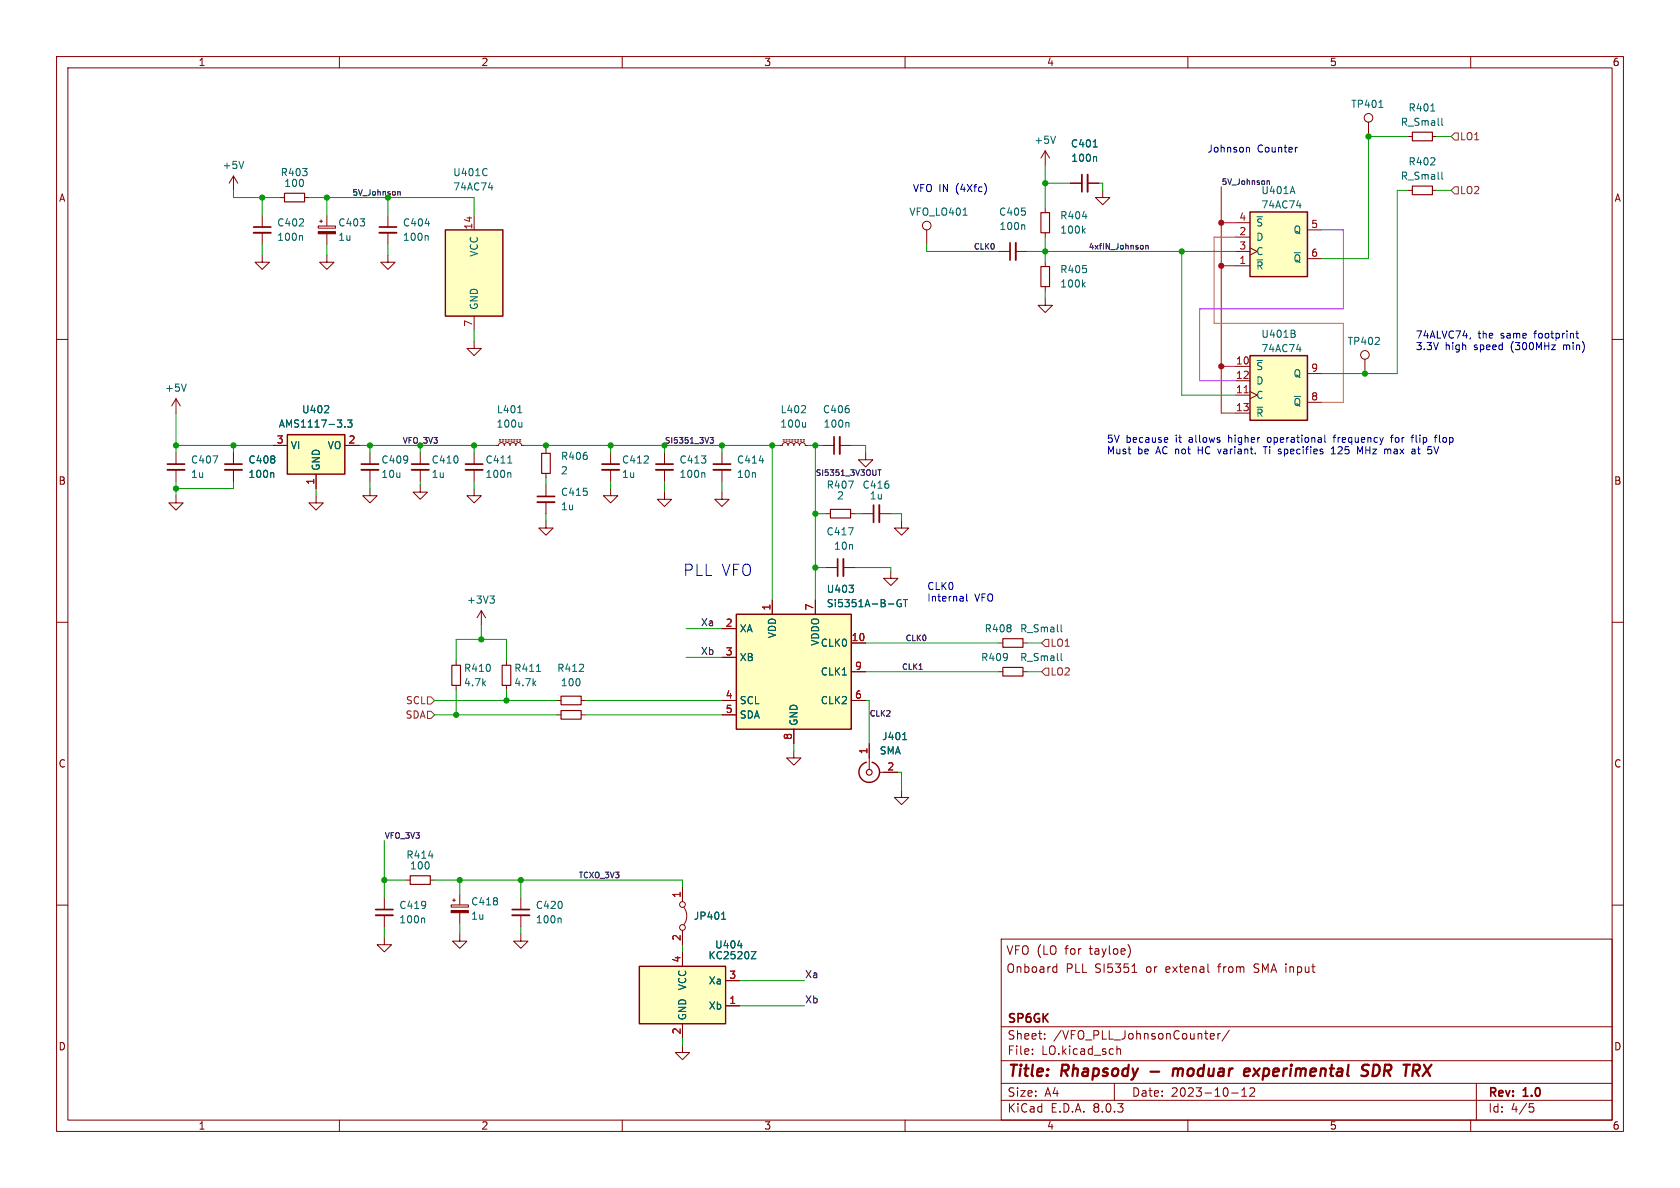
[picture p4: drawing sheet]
<svg xmlns="http://www.w3.org/2000/svg" width="297mm" height="210mm" viewBox="0 0 297 210" stroke-linecap="round" stroke-linejoin="round" font-family="sans-serif">
<g fill="none" stroke="#840000" stroke-width=".18">
<path d="M10 10h277v190h-277zM12 12h273v186h-273zM60 10v2M110 10v2M160 10v2M210 10v2M260 10v2M41.3 31.1v2.6M41.3 31.1l-.8 1.3M41.3 31.1l.7 1.3M49.5 34.9h.8M53.8 34.9h.8"/>
<path d="M68.6 38.1v2M10 60h2M46.4 45.1v1.3h1.2l-1.2 1.2-1.3-1.2h1.3M68.6 45.1v1.3h1.2l-1.2 1.2-1.3-1.2h1.3M68.6 41.1v2.1M285 60h2M41.3 80v2M41.3 83.1v2M74.3 85.7v1.3h1.3l-1.3 1.3-1.3-1.3h1.3M74.3 80v2M74.3 83.1v2M83.8 86.4v1.2h1.3l-1.3 1.3-1.3-1.3h1.3"/>
<path d="M10 110h2M285 110h2M10 160h2M285 160h2M177 166h108v32h-108zM186.4 170.9l.4 .1M186.8 170.4v1.5M186.8 171.8l-.4 .1M199.6 167.3l.2 .7-.2 1M200.1 171.9h.9M213.6 171.8l.2 .1M60 198v2"/>
<path d="M110 198v2M160 198v2M177 194.5h108M177 191.5h108M177 187.5h108M177 181.5h108M182.5 186.3v.1M182.5 185.5v.1M184.7 183.6v.1M184.7 182.8v.1M197 191.5v3M197.5 184.9v1.5"/>
<path d="M197.5 185.5l.2-.1 .3 .1 .1 .9M210 198v2M214 183.2l.7-.1-.1-.3-.4-.1-.2 .2v.7h.6M215.3 182.7v1M215.7 182.7l-.2 .1-.2 .2M217.3 182.1l-1.3 2M217.7 193.2h1.2M219.5 193.8h.9M219.5 192.7l.5-.4v1.5M221.7 192.4l-.5-.1-.2 .1M221.7 192.4v.5l-.8 .9h.9M260 198v2"/>
<path d="M261 191.5v6.5M270.4 195.1h.7M270.5 195.7h.4l.3 .3-.2 .5-.5 .1"/>
</g>
<g fill="none" stroke="#840000" stroke-width=".4">
<path d="M203.4 189.4h1.5M207.5 188.9l-.2 1.3M208.2 189a.57 .57 0 0 0-.8 .1M208.3 189.2l-.1 1M220.3 188.9l.6 .1v.4l-.9 .1M220.7 190.1l-.5 .1M221.7 188.9l.8 1.3M222.7 188.9l-1.2 1.3M242 188.3a.85 .85 0 0 0-1 .1 .45 .45 0 0 0 .1 .8l.4 .1a.49 .49 0 0 1 .4 .5 .49 .49 0 0 1-.5 .4l-.8-.1M243.4 188.2h-.5l-.3 2 .8-.1M251 188.4v.5M251.7 188.2l1.1 2"/>
<path d="M253.1 188.2l-1.6 2"/>
</g>
<path d="M67.1 41.1h3M39.8 83.1h3M72.8 83.1h3" fill="none" stroke="#840000" stroke-width=".33"/>
<path d="M67.1 40.1h3M39.8 82h3M72.8 82h3" fill="none" stroke="#840000" stroke-width=".3"/>
<path d="M43.1 28.5l-.4 1.3M75.2 39.5h.7M75.5 41.6l.2 .2v.7M48.2 83.6l.2 .1v.7" fill="none" stroke="#006464" stroke-width=".18"/>
<path d="M50.3 34.2h3.5v1.5h-3.5z" fill="none" stroke="#840000" stroke-width=".2"/>
<path d="M78.7 40.6h10.2v15.3h-10.2z" fill="#ffffc2"/>
<path d="M78.7 40.6h10.2v15.3h-10.2z" fill="none" stroke="#840000" stroke-width=".25"/>
<g fill="none" stroke="#840000" stroke-width=".18">
<path d="M83.8 38.1v2.5M57.8 45.1v1.3h1.3l-1.3 1.2-1.3-1.2h1.3M83.8 55.9v2.5M163.8 40.6v2.6M55.9 87.6v1.3h1.2l-1.2 1.3-1.3-1.3h1.3"/>
<circle cx="163.8" cy="39.9" r=".76"/>
</g>
<path d="M86 29.9h.1M86.1 30.9l-.1 .1M86.4 33.2h.7M170.3 38h.7" fill="none" stroke="#006464" stroke-width=".18"/>
<path d="M50.8 76.8h10.2v7h-10.2z" fill="#ffffc2"/>
<path d="M50.8 76.8h10.2v7h-10.2z" fill="none" stroke="#840000" stroke-width=".25"/>
<g fill="none" stroke="#840000" stroke-width=".18">
<path d="M46.4 38.1v2M56.3 40h3v.3h-3zM56.5 39.1h.5M56.8 38.9v.5M57.8 38.1v1.9M46.4 41.1v2.1M57.8 41.3v1.9M176.5 44.5h2.1M179.6 44.5h2M184.8 52.7v1.3h1.3l-1.3 1.2-1.3-1.2h1.3M184.8 46.4v.7M184.8 50.7v.7"/>
<path d="M31.1 70.5v2.5M31.1 70.5l-.7 1.3M31.1 70.5l.8 1.3M48.3 78.7h2.5M61 78.7h2.5M83.8 60.3v1.3h1.3l-1.3 1.3-1.3-1.3h1.3M87.6 78.7h.5l.2-.3 .3-.2 .4 .2 .2 .3 .1-.3 .4-.2 .3 .2 .2 .3 .1-.3 .4-.2 .3 .2 .2 .3 .1-.3 .4-.2 .4 .2 .1 .3h.5M88.3 78h.2M88.3 77.7h.2M88.8 78h.2M88.8 77.7h.2M89.3 78h.2"/>
<path d="M89.3 77.7h.2M89.8 78h.2M89.8 77.7h.2M90.3 78h.3M90.3 77.7h.3M90.8 78h.3M90.8 77.7h.3M91.3 78h.3M91.3 77.7h.3M91.8 78h.3M91.8 77.7h.3M96.5 79.4v.7"/>
<path d="M137.8 78.7h.5l.2-.3 .3-.2 .4 .2 .1 .3 .2-.3 .3-.2 .4 .2 .1 .3 .2-.3 .3-.2 .4 .2 .2 .3 .1-.3 .4-.2 .3 .2 .2 .3h.5M138.4 78h.3M138.4 77.7h.3M138.9 78h.3M138.9 77.7h.3M139.4 78h.3M139.4 77.7h.3M140 78h.2M140 77.7h.2M140.5 78h.2M140.5 77.7h.2M141 78h.2"/>
<path d="M141 77.7h.2M141.5 78h.2M141.5 77.7h.2M142 78h.2M142 77.7h.2M145.4 78.7h2M148.5 78.7h2M31.1 87.6v1.3h1.3l-1.3 1.3-1.3-1.3h1.3M31.1 80v2M31.1 83.1v2M55.9 83.8v2.6M65.4 86.4v1.2h1.3l-1.3 1.3-1.3-1.3h1.3"/>
<path d="M65.4 80v2M65.4 83.1v2M83.8 80v2M83.8 83.1v2M96.5 92.1v1.2h1.3l-1.3 1.3-1.3-1.3h1.3M96.5 83.7v.8M96.5 85.7v2.1M96.5 88.8v2M107.9 86.4v1.2h1.3l-1.3 1.3-1.2-1.3h1.2M107.9 80v2M107.9 83.1v2M117.5 87v1.3h1.2l-1.2 1.2-1.3-1.2h1.3"/>
<path d="M117.5 80v2M117.5 83.1v2M127.6 87v1.3h1.3l-1.3 1.2-1.2-1.2h1.2M127.6 80v2M127.6 83.1v2M152.4 90.8h2M155.4 90.8h2.1M80.6 116.8v.8M85.1 108l-.8 1.2M85.1 108v2.5M85.1 108l.8 1.2M89.5 116.8v.8"/>
<path d="M176.5 118.7h.8M180.8 118.7h.8M80.6 121.2v.7M89.5 121.2v.7M98.4 123.8h.8M98.4 126.4h.8M102.7 123.8h.8M102.7 126.4h.8"/>
</g>
<g fill="none" stroke="#006464" stroke-width=".18">
<path d="M181 39.7l.2 .2v.7M53.3 41.6l.2 .2v.7M191.5 50.3l.4 .4M191.9 49.9l-.5 .5M32.9 67.9l-.4 1.3M57.3 73h.8M58.1 71.8v.4M61 75.4v.1M61.4 74.2h.8l-.4 .5 .4 .1v.6l-.2 .1-.6-.1M91.5 73h.8M92.3 74.7v.8M92.3 75.4l-.2 .1"/>
<path d="M141.6 73h.8M142.4 71.8v.4M142.4 74.7v.8M142.4 75.4l-.2 .1M149.9 74.7l.2 .1v.7M37.6 80.6h.9l-.6 1.3M89.8 81.9h.7M90.1 83.6l.2 .1v.7M124.4 83.6l.2 .1v.7M134.2 81.4h.8M86.6 105.4h.8l-.4 .4M87.1 105.8l.3 .3v.3l-.3 .2"/>
<path d="M94.8 118.7h.8M187.6 115.5v1.1l.2 .2"/>
</g>
<path d="M44.8 41.1h3.1M179.6 42.9v3.1M148.5 77.2v3.1M29.6 83.1h3M63.9 83.1h3M82.3 83.1h3M95 88.8h3M106.4 83.1h3.1M116 83.1h3M126.1 83.1h3.1M155.4 89.3v3" fill="none" stroke="#840000" stroke-width=".33"/>
<path d="M44.8 40.1h3.1M178.6 42.9v3.1M147.4 77.2v3.1M29.6 82h3M63.9 82h3M82.3 82h3M95 87.8h3M106.4 82h3.1M116 82h3M126.1 82h3.1M154.4 89.3v3" fill="none" stroke="#840000" stroke-width=".3"/>
<path d="M184 47.1h1.5v3.6h-1.5zM95.8 80.1h1.5v3.6h-1.5zM79.9 117.6h1.5v3.6h-1.5zM88.8 117.6h1.5v3.6h-1.5zM177.3 118h3.5v1.5h-3.5zM99.2 123.1h3.5v1.5h-3.5zM99.2 125.6h3.5v1.5h-3.5z" fill="none" stroke="#840000" stroke-width=".2"/>
<path d="M56.3 40.9h3v.4h-3z" fill="#840000" stroke="#840000" stroke-width=".18"/>
<path d="M221 37.5h10.1v11.4h-10.1z" fill="#ffffc2"/>
<path d="M221 37.5h10.1v11.4h-10.1z" fill="none" stroke="#840000" stroke-width=".25"/>
<g fill="none" stroke="#840000" stroke-width=".18">
<path d="M218.4 39.4h2.6M218.4 47h2.6M218.4 41.9h2.6M218.4 44.5h2.6M221 43.8l1.2 .7-1.2 .6M231.1 40.6h2.6M231.1 45.7h2.6M241.3 63.5v2.5M67.9 158.8v2M67.9 165.7v1.3h1.3l-1.3 1.3-1.2-1.3h1.2M67.9 161.8v2"/>
<circle cx="241.3" cy="62.7" r=".76"/>
</g>
<path d="M228.5 33l.4 1.2M229.2 36.4h.8M74.9 162.3l.2 .2v.6" fill="none" stroke="#006464" stroke-width=".18"/>
<path d="M66.4 161.8h3.1" fill="none" stroke="#840000" stroke-width=".33"/>
<path d="M66.4 160.8h3.1" fill="none" stroke="#840000" stroke-width=".3"/>
<path d="M221 62.9h10.1v11.4h-10.1z" fill="#ffffc2"/>
<path d="M221 62.9h10.1v11.4h-10.1z" fill="none" stroke="#840000" stroke-width=".25"/>
<path d="M218.4 64.8h2.6M218.4 69.9h2.6M218.4 67.3h2.6M218.4 73h2.6M221 69.2l1.2 .7-1.2 .6M231.1 71.1h2.6M231.1 66h2.6M176.5 113.7h.8M180.8 113.7h.8" fill="none" stroke="#840000" stroke-width=".18"/>
<path d="M220 69.4h.7" fill="none" stroke="#a90000" stroke-width=".18"/>
<path d="M228.7 59l.3 .2-.1 .3-.2 .1M228.8 58.4l.1 .2-.1 .3M222.2 72h1M229.2 61.8h.8M187.6 110.4v1.1l.2 .2" fill="none" stroke="#006464" stroke-width=".18"/>
<path d="M177.3 112.9h3.5v1.5h-3.5z" fill="none" stroke="#840000" stroke-width=".2"/>
<path d="M113 170.8h15.3v10.2h-15.3z" fill="#ffffc2"/>
<path d="M113 170.8h15.3v10.2h-15.3z" fill="none" stroke="#840000" stroke-width=".25"/>
<g fill="none" stroke="#840000" stroke-width=".18">
<path d="M241.9 21.6v2.5M248.9 24.1h.8M248.9 33.7h.8M253.2 24.1h.8M253.2 33.7h.8M157.5 101v1.2h1.2l-1.2 1.3-1.3-1.3h1.3M159.4 139.7v1.3h1.3l-1.3 1.2-1.3-1.2h1.3M120.6 168.3v2.5M128.3 177.8h2.5M128.3 173.4h2.5M120.6 181v2.5"/>
<circle cx="241.9" cy="20.8" r=".76"/>
</g>
<path d="M243.8 19h.7M252.9 19.6h.8M254.9 20.9v1.1l.2 .2M254.9 30.4v1.1l.2 .2M130.4 167.2h.8M132.8 168.2h.9l-.9 1.3h.9" fill="none" stroke="#006464" stroke-width=".18"/>
<path d="M249.7 23.4h3.5v1.5h-3.5zM249.7 32.9h3.5v1.5h-3.5z" fill="none" stroke="#840000" stroke-width=".2"/>
<path d="M130.2 108.6h20.3v20.3h-20.3z" fill="#ffffc2"/>
<path d="M130.2 108.6h20.3v20.3h-20.3zM153.2 134.7a1.81 1.81 0 0 0-1 2.8 1.81 1.81 0 0 0 2.9 0 1.81 1.81 0 0 0-.9-2.8" fill="none" stroke="#840000" stroke-width=".25"/>
<g fill="none" stroke="#840000" stroke-width=".18">
<path d="M184.8 26.7v2.5M184.8 36.8v.8M184.8 26.7l-.8 1.2M184.8 26.7l.7 1.2M189.2 32.4h2.1M192.3 32.4h2M194.9 33.7v1.2h1.3l-1.3 1.3-1.2-1.3h1.2M184.8 41.1v.8M48.3 78.7h2.5M61 78.7h2.5M41.3 80v2M41.3 83.1v2"/>
<path d="M55.9 83.8v2.6M146 90.8h.8M150.4 90.8h.7M153 80v1.3h1.3l-1.3 1.3-1.2-1.3h1.2M159.4 92.1v1.2h1.3l-1.3 1.3-1.3-1.3h1.3M127.6 111.1h2.6M127.6 116.2h2.6M136.5 106v2.6M144.1 106v2.6M146 100.3h2.1M149.1 100.3h2M150.5 113.7h2.5"/>
<path d="M150.5 118.7h2.5M127.6 123.8h2.6M127.6 126.4h2.6M140.3 132.7v1.3h1.3l-1.3 1.3-1.2-1.3h1.2M140.3 128.9v2.5M150.5 123.8h2.5M153.7 131.4v4.6M155.4 136.5h3.3M71.8 155.6h.7M76.1 155.6h.7M79.8 160h3v.4h-3zM80 159.1h.5"/>
<path d="M80.3 158.9v.5M81.3 158.1v1.9M92.1 158.8v2M120.6 156.8v2.6M81.3 165.1v1.3h1.2l-1.2 1.2-1.3-1.2h1.3M81.3 161.3v1.9M92.1 165.1v1.3h1.2l-1.2 1.2-1.3-1.2h1.3M92.1 161.8v2M120.6 164.5v2.5M120.6 168.3v2.5M120.9 160.4a2.54 2.54 0 0 1 0 3M128.3 177.8h2.5"/>
<path d="M128.3 173.4h2.5M120.6 184.8v1.3h1.3l-1.3 1.2-1.2-1.2h1.2M120.6 181v2.5"/>
<circle cx="120.7" cy="159.9" r=".51"/>
<circle cx="120.7" cy="164" r=".51"/>
</g>
<g fill="none" stroke="#006464" stroke-width=".18">
<path d="M186.6 24.1l-.4 1.2M191.4 38.3h.8M193.3 26h.7M193.7 27.7l.2 .2v.6M191.5 40.7l.4 .5M191.9 40.4l-.5 .5M57.3 73h.8M58.1 71.8v.4M61 75.4v.1M61.4 74.2h.8l-.4 .5 .4 .1v.6l-.2 .1-.6-.1M48.2 83.6l.2 .1v.7M150 93.3h.8l-.5 1.3"/>
<path d="M150 85h.9l-.6 1.3M150.1 103.4h.8l-.4 .5M150.8 104.1v.5M159.3 106.1a.59 .59 0 0 0-.7 .5 .59 .59 0 0 0 .7 .6v-.5h-.2M159.7 106h.7M160.1 106v1.3M159.6 130.8h.7M75.8 151.3h.8M99 162.3l.2 .2v.6M127.6 162.5h.7M127.8 161.4l.1-.2v1.3M130.4 167.2h.8"/>
<path d="M132.8 168.2h.9l-.9 1.3h.9"/>
</g>
<g fill="none" stroke="#840000" stroke-width=".2">
<path d="M184 37.6h1.5v3.5h-1.5zM146.8 90h3.6v1.6h-3.6zM72.5 154.8h3.6v1.5h-3.6z"/>
<circle cx="153.7" cy="136.5" r=".51"/>
</g>
<path d="M192.3 30.9v3M149.1 98.8v3.1M90.6 161.8h3" fill="none" stroke="#840000" stroke-width=".33"/>
<path d="M191.3 30.9v3M148.1 98.8v3.1M90.6 160.8h3" fill="none" stroke="#840000" stroke-width=".3"/>
<path d="M79.8 161h3v.3h-3z" fill="#840000" stroke="#840000" stroke-width=".18"/>
<path d="M257.2 23.5h.6v1.3h-.6l-.7-.7zM257.2 33h.6v1.3h-.6l-.7-.6zM184.8 113h.6v1.3h-.6l-.7-.6zM184.8 118.1h.6v1.3h-.6l-.7-.7zM75.6 123.2h.6l.6 .6-.6 .7h-.6zM75.6 125.7h.6l.6 .7-.6 .6h-.6z" fill="none" stroke="#725600" stroke-width=".18"/>
<path d="M70.3 33.9h.4l.1 .6M224 32h.4v.6M202.1 43.5v.4M202.6 43.4v.6M202.6 43.5l.3-.1 .1 .6M125.5 77.3h.6l-.3 .4 .3 .1v.4l-.5 .1M155.2 83h.6M155.5 83v1" fill="none" stroke="#0f0f0f" stroke-width=".18"/>
<g fill="none" stroke="#0000c2" stroke-width=".18">
<path d="M174.3 32.8l.1 .5-.1 .7M220.5 26l.4 .2v.7M229.4 26l-.3 .1M260 59.7l-.2 .3M278.6 58.9h.5M278.8 58.5v1.1l.3 .2M206.3 77.3l.1 .3-.6 .2M206.4 78.1l-.1 .1M223.3 79h.7M223.7 79v1.2M224.2 77.4l-.2 .2 .2 .5M226.2 79.8l.3 .2"/>
<path d="M226.2 79.4h.3M234.2 76.9v1.1l.2 .2M235.4 79.3l.3-.3v1.2M235.7 77.3h.4M236.1 76.9l-.3 .2v1.1M240 79l.4 .9 .5-.9v1.2M245.5 79.4l.4 .2v.6M245.8 77.3h.5M246.3 76.9l-.3 .2v1.1M249.4 77.3h.5M249.9 76.9l-.2 .1M250.6 79.4h.5"/>
<path d="M250.8 79v1.1l.2 .1M253.5 79l.4 1.2 .4-1.2M253.6 77.3h.4M254 76.9l-.3 .2v1.1M254.5 76.9v1.1l.1 .2M226.5 80.1l-.2 .1h-.2M235.4 80.2h.7M170.2 105.5l.1 .8M170.3 106.2l-.1 .1M170.3 105.7l-.1 .1M170.9 105v1.1l.2 .2"/>
</g>
<path d="M215.9 33v40h2.5M215.9 39.4h2.5M215.9 47h2.5M215.9 64.8h2.5" fill="none" stroke="#ff0900" stroke-width=".18"/>
<path d="M233.7 40.6h3.8v14h-25.4v12.7h6.3" fill="none" stroke="#a91aff" stroke-width=".18"/>
<path d="M218.4 41.9h-3.8v15.3h22.9v13.9h-3.8" fill="none" stroke="#ff7500" stroke-width=".18"/>
<g fill="none" stroke="#009600" stroke-width=".18">
<path d="M41.3 33.7v1.2h8.2M46.4 34.9v3.2M54.6 34.9h29.2v3.2M57.8 34.9v3.2M68.6 34.9v3.2M184.8 32.4h4.4M184.8 29.2v7.6M194.3 32.4h.6v1.3M248.9 24.1h-7v21.6h-8.2M248.9 33.7h-1.9v32.3h-13.3M254 24.1h2.5M254 33.7h2.5"/>
<path d="M46.4 43.2v1.9M57.8 43.2v1.9M68.6 43.2v1.9M83.8 58.4v1.9M163.8 43.2v1.3h12.7M181.6 44.5h36.8M184.8 41.9v4.5M184.8 51.4v1.3M208.9 44.5v25.4h9.5M31.1 78.7h17.2M31.1 73v7M41.3 78.7v1.3"/>
<path d="M63.5 78.7h24.1M65.4 78.7v1.3M74.3 78.7v1.3M83.8 78.7v1.3M92.7 78.7h45.1M96.5 78.7v.7M107.9 78.7v1.3M117.5 78.7v1.3M127.6 78.7v1.3M136.5 78.7v27.3M142.9 78.7h2.5M144.1 78.7v27.3"/>
<path d="M150.5 78.7h2.5v1.3M31.1 85.1v2.5M41.3 85.1v1.3h-10.2M55.9 86.4v1.2M65.4 85.1v1.3M74.3 85.1v.6M83.8 85.1v1.3M96.5 84.5v1.2M96.5 90.8v1.3M107.9 85.1v1.3M117.5 85.1v1.9M127.6 85.1v1.9"/>
<path d="M144.1 90.8h1.9M151.1 90.8h1.3M157.5 90.8h1.9v1.3M80.6 116.8v-3.8h8.9v3.8M85.1 110.5v2.5M121.3 111.1h6.3M121.3 116.2h6.3M144.1 100.3h1.9M151.1 100.3h6.4v.7M153 113.7h23.5M153 118.7h23.5M181.6 113.7h2.5"/>
<path d="M181.6 118.7h2.5M76.8 126.4h21.6M76.8 123.8h21.6M80.6 121.9v4.5M89.5 121.9v1.9M103.5 126.4h24.1M103.5 123.8h24.1M140.3 131.4v1.3M153 123.8h.7v7.6M158.7 136.5h.7v3.2M67.9 155.6h3.9M67.9 148.6v10.2"/>
<path d="M76.8 155.6h43.8v1.2M81.3 155.6v2.5M92.1 155.6v3.2M67.9 163.8v1.9M81.3 163.2v1.9M92.1 163.8v1.3M120.6 167v1.3M130.8 173.4h11.4M130.8 177.8h11.4M120.6 183.5v1.3"/>
</g>
<g fill="#009600" stroke="#009600" stroke-width=".18">
<circle cx="80.6" cy="126.4" r=".46"/>
<circle cx="89.5" cy="123.8" r=".46"/>
<circle cx="92.1" cy="155.6" r=".46"/>
<circle cx="67.9" cy="155.6" r=".46"/>
<circle cx="81.3" cy="155.6" r=".46"/>
<circle cx="83.8" cy="78.7" r=".46"/>
<circle cx="31.1" cy="86.4" r=".46"/>
<circle cx="41.3" cy="78.7" r=".46"/>
<circle cx="65.4" cy="78.7" r=".46"/>
<circle cx="31.1" cy="78.7" r=".46"/>
<circle cx="107.9" cy="78.7" r=".46"/>
<circle cx="96.5" cy="78.7" r=".46"/>
<circle cx="85.1" cy="113" r=".46"/>
<circle cx="136.5" cy="78.7" r=".46"/>
<circle cx="144.1" cy="90.8" r=".46"/>
<circle cx="144.1" cy="100.3" r=".46"/>
<circle cx="74.3" cy="78.7" r=".46"/>
<circle cx="57.8" cy="34.9" r=".46"/>
<circle cx="68.6" cy="34.9" r=".46"/>
<circle cx="46.4" cy="34.9" r=".46"/>
<circle cx="184.8" cy="44.5" r=".46"/>
<circle cx="144.1" cy="78.7" r=".46"/>
<circle cx="184.8" cy="32.4" r=".46"/>
<circle cx="208.9" cy="44.5" r=".46"/>
<circle cx="241.9" cy="24.1" r=".46"/>
<circle cx="241.3" cy="66" r=".46"/>
<circle cx="117.5" cy="78.7" r=".46"/>
<circle cx="127.6" cy="78.7" r=".46"/>
</g>
<g fill="#ff0900" stroke="#ff0900" stroke-width=".18">
<circle cx="215.9" cy="47" r=".46"/>
<circle cx="215.9" cy="39.4" r=".46"/>
<circle cx="215.9" cy="64.8" r=".46"/>
</g>
<text font-size="2.8" fill="#0000c2" x="120.6" y="102">PLL VFO</text>
<g font-size="2.8" fill="#840000">
<text x="178" y="190.9">Title:</text>
<text x="187.7" y="190.9">Rhapsody</text>
<text x="209" y="190.9">moduar</text>
<text x="222.4" y="190.9">experimental</text>
<text x="244" y="190.9">SDR</text>
</g>
<g font-size="2.1" fill="#840000">
<text x="177.8" y="169">VFO (LO</text>
<text x="177.8" y="172.2">Onboard</text>
<text x="188.3" y="169">for</text>
<text x="188.4" y="172.2">PLL</text>
<text x="192.8" y="169">tayloe)</text>
<text x="193.6" y="172.2">SI5351</text>
<text x="202.8" y="172.2">or</text>
<text x="206.4" y="172.2">extenal</text>
<text x="215.8" y="172.2">from</text>
<text x="222.2" y="172.2">SMA input</text>
<text x="178" y="184">Sheet:</text>
<text x="178" y="181.2">SP6GK</text>
<text x="186.2" y="184">/VFO_PLL_JohnsonCounter/</text>
<text x="178" y="186.7">File:</text>
<text x="184.1" y="186.7">LO.kicad_sch</text>
<text x="178" y="196.9">KiCad</text>
<text x="178" y="194.1">Size:</text>
<text x="184.7" y="194.1">A4</text>
<text x="185.7" y="196.9">E.D.A.</text>
<text x="193.3" y="196.9">8.0.3</text>
<text x="200" y="194.1">Date:</text>
<text x="207" y="194.1">2023-10-12</text>
<text x="263" y="194.3">Rev:</text>
<text x="263" y="196.9">Id:</text>
<text x="267.1" y="196.9">4/5</text>
<text x="269.4" y="194.3">1.0</text>
</g>
<g font-size="1.8" fill="#840000">
<text x="35" y="11.9">1</text>
<text x="85" y="11.9">2</text>
<text x="135" y="11.9">3</text>
<text x="185" y="11.9">4</text>
<text x="235" y="11.9">5</text>
<text x="285" y="11.9">6</text>
<text x="10.3" y="35.9">A</text>
<text x="285.3" y="35.9">A</text>
<text x="10.3" y="85.9">B</text>
<text x="285.3" y="85.9">B</text>
<text x="10.3" y="135.9">C</text>
<text x="285.3" y="135.9">C</text>
<text x="10.3" y="185.9">D</text>
<text x="285.3" y="185.9">D</text>
<text x="35" y="199.9">1</text>
<text x="85" y="199.9">2</text>
<text x="135" y="199.9">3</text>
<text x="185" y="199.9">4</text>
<text x="235" y="199.9">5</text>
<text x="285" y="199.9">6</text>
</g>
<g font-size="1.8" fill="#006464">
<text x="238.8" y="19.3">TP401</text>
<text x="247.5" y="22.5">R_Small</text>
<text x="248.9" y="19.9">R401</text>
<text x="182.7" y="25.6">+5V</text>
<text x="189.2" y="26.3">C401</text>
<text x="189.3" y="28.8">100n</text>
<text x="248.9" y="29.4">R402</text>
<text x="39.2" y="30.1">+5V</text>
<text x="49.5" y="31.3">R403</text>
<text x="50.2" y="33.2">100</text>
<text x="80" y="31.3">U401C</text>
<text x="80" y="33.9">74AC74</text>
<text x="222.9" y="34.5">U401A</text>
<text x="247.5" y="32">R_Small</text>
<text x="48.9" y="40.2">C402</text>
<text x="59.7" y="40.2">C403</text>
<text x="71.1" y="40.2">C404</text>
<text x="160.7" y="38.3">VFO_LO401</text>
<text x="176.5" y="38.3">C405</text>
<text x="176.6" y="40.9">100n</text>
<text x="187.3" y="39">R404</text>
<text x="187.3" y="41.5">100k</text>
<text x="222" y="40.2">~{S}</text>
<text x="222.9" y="37.1">74AC74</text>
<text x="228.6" y="41.5">Q</text>
<text x="48.9" y="42.8">100n</text>
<text x="59.7" y="42.8">1u</text>
<text x="71.1" y="42.8">100n</text>
<text x="84.7" y="45.5" transform="rotate(-90 84.7 45.5)">VCC</text>
<text x="222" y="47.9">~{R}</text>
<text x="222" y="42.8">D</text>
<text x="222" y="45.3">C</text>
<text x="228.6" y="46.6">~{Q}</text>
<text x="187.3" y="48.5">R405</text>
<text x="187.3" y="51">100k</text>
<text x="84.7" y="54.9" transform="rotate(-90 84.7 54.9)">GND</text>
<text x="222.9" y="59.9">U401B</text>
<text x="222" y="65.6">~{S}</text>
<text x="222.9" y="62.5">74AC74</text>
<text x="238.1" y="61.2">TP402</text>
<text x="29.1" y="69.4">+5V</text>
<text x="222" y="70.7">C</text>
<text x="222" y="68.2">D</text>
<text x="228.6" y="72">~{Q}</text>
<text x="228.6" y="66.9">Q</text>
<text x="49.2" y="75.8">AMS1117-3.3</text>
<text x="53.3" y="73.3">U402</text>
<text x="87.7" y="75.8">100u</text>
<text x="87.7" y="73.3">L401</text>
<text x="137.8" y="75.8">100u</text>
<text x="137.9" y="73.3">L402</text>
<text x="145.4" y="73.3">C406</text>
<text x="145.5" y="75.8">100n</text>
<text x="222" y="73.9">~{R}</text>
<text x="33.7" y="82.1">C407</text>
<text x="43.8" y="82.1">C408</text>
<text x="51.3" y="79.6">VI</text>
<text x="56.7" y="83.3" transform="rotate(-90 56.7 83.3)">GND</text>
<text x="57.8" y="79.6">VO</text>
<text x="67.3" y="82.1">C409</text>
<text x="76.2" y="82.1">C410</text>
<text x="85.7" y="82.1">C411</text>
<text x="99.1" y="81.5">R406</text>
<text x="109.9" y="82.1">C412</text>
<text x="120" y="82.1">C413</text>
<text x="130.2" y="82.1">C414</text>
<text x="33.7" y="84.7">1u</text>
<text x="43.8" y="84.7">100n</text>
<text x="67.3" y="84.7">10u</text>
<text x="76.2" y="84.7">1u</text>
<text x="85.7" y="84.7">100n</text>
<text x="99.1" y="84">2</text>
<text x="99.1" y="87.9">C415</text>
<text x="109.9" y="84.7">1u</text>
<text x="120" y="84.7">100n</text>
<text x="130.2" y="84.7">10n</text>
<text x="146" y="86.6">R407</text>
<text x="147.9" y="88.5">2</text>
<text x="152.4" y="86.6">C416</text>
<text x="153.7" y="88.5">1u</text>
<text x="99.1" y="90.4">1u</text>
<text x="146" y="94.8">C417</text>
<text x="147.3" y="97.4">10n</text>
<text x="82.4" y="106.9">+3V3</text>
<text x="146.1" y="107.5">Si5351A-B-GT</text>
<text x="146.1" y="105">U403</text>
<text x="130.7" y="112">XA</text>
<text x="137.4" y="112.9" transform="rotate(-90 137.4 112.9)">VDD</text>
<text x="174" y="112">R408</text>
<text x="180.2" y="112">R_Small</text>
<text x="81.9" y="119">R410</text>
<text x="90.8" y="119">R411</text>
<text x="98.4" y="119">R412</text>
<text x="130.7" y="117.1">XB</text>
<text x="145" y="114.5">CLK0</text>
<text x="145" y="119.6">CLK1</text>
<text x="145" y="114.3" transform="rotate(-90 145 114.3)">VDDO</text>
<text x="173.3" y="117.1">R409</text>
<text x="180.2" y="117.1">R_Small</text>
<text x="81.9" y="121.5">4.7k</text>
<text x="90.8" y="121.5">4.7k</text>
<text x="99" y="121.5">100</text>
<text x="130.7" y="124.7">SCL</text>
<text x="145" y="124.7">CLK2</text>
<text x="130.7" y="127.2">SDA</text>
<text x="141.2" y="128.4" transform="rotate(-90 141.2 128.4)">GND</text>
<text x="155.8" y="131">J401</text>
<text x="155.4" y="133.6">SMA</text>
<text x="71.7" y="152">R414</text>
<text x="72.4" y="153.9">100</text>
<text x="70.5" y="160.9">C419</text>
<text x="83.2" y="160.2">C418</text>
<text x="94.6" y="160.9">C420</text>
<text x="70.5" y="163.4">100n</text>
<text x="83.2" y="162.8">1u</text>
<text x="94.6" y="163.4">100n</text>
<text x="122.6" y="162.8">JP401</text>
<text x="126.3" y="167.9">U404</text>
<text x="125.1" y="169.8">KC2520Z</text>
<text x="121.5" y="175.2" transform="rotate(-90 121.5 175.2)">VCC</text>
<text x="125.2" y="178.7">Xb</text>
<text x="125.2" y="174.2">Xa</text>
<text x="121.5" y="180.5" transform="rotate(-90 121.5 180.5)">GND</text>
</g>
<g font-size="1.8" fill="#0000c2">
<text x="213.4" y="27.1">Johnson</text>
<text x="222.3" y="27.1">Counter</text>
<text x="161.3" y="34">VFO IN</text>
<text x="169.1" y="34">(4Xfc)</text>
<text x="250.2" y="59.9">74ALVC74,</text>
<text x="261.3" y="59.9">the</text>
<text x="265.4" y="59.9">same</text>
<text x="271.5" y="59.9">footprint</text>
<text x="250.2" y="62">3.3V</text>
<text x="255.5" y="62">high</text>
<text x="260.7" y="62">speed</text>
<text x="267.4" y="62">(300MHz</text>
<text x="276.8" y="62">min)</text>
<text x="195.6" y="78.4">5V</text>
<text x="195.6" y="80.4">Must</text>
<text x="199" y="78.4">because</text>
<text x="201.1" y="80.4">be</text>
<text x="204.5" y="80.4">AC not</text>
<text x="208" y="78.4">it</text>
<text x="210.5" y="78.4">allows</text>
<text x="212.2" y="80.4">HC variant.</text>
<text x="217.6" y="78.4">higher</text>
<text x="224.3" y="80.4">Ti</text>
<text x="224.7" y="78.4">operational</text>
<text x="227.1" y="80.4">specifies</text>
<text x="236.6" y="80.4">125</text>
<text x="236.7" y="78.4">frequency</text>
<text x="241.4" y="80.4">MHz</text>
<text x="246.4" y="80.4">max</text>
<text x="247" y="78.4">for</text>
<text x="250.8" y="78.4">flip</text>
<text x="251.5" y="80.4">at</text>
<text x="255.2" y="78.4">flop</text>
<text x="163.8" y="104.4">CLK0</text>
<text x="163.8" y="106.4">Internal</text>
<text x="172.3" y="106.4">VFO</text>
</g>
<g font-size="1.8" fill="#725600">
<text x="258" y="25">LO1</text>
<text x="258" y="34.5">LO2</text>
<text x="185.6" y="114.5">LO1</text>
<text x="185.6" y="119.6">LO2</text>
<text x="71.7" y="124.7">SCL</text>
<text x="71.6" y="127.2">SDA</text>
</g>
<g font-size="1.8" fill="#a90000">
<text x="83.6" y="40.7" transform="rotate(-90 83.6 40.7)">14</text>
<text x="219" y="41.7">2</text>
<text x="219" y="39.1">4</text>
<text x="231.7" y="40.4">5</text>
<text x="219" y="46.7">1</text>
<text x="219" y="44.2">3</text>
<text x="231.7" y="45.5">6</text>
<text x="83.6" y="57.9" transform="rotate(-90 83.6 57.9)">7</text>
<text x="218.4" y="64.5">10</text>
<text x="231.7" y="65.8">9</text>
<text x="218.4" y="69.6">11</text>
<text x="218.4" y="67.1">12</text>
<text x="231.7" y="70.9">8</text>
<text x="218.4" y="72.8">13</text>
<text x="48.8" y="78.5">3</text>
<text x="61.5" y="78.5">2</text>
<text x="55.6" y="85.8" transform="rotate(-90 55.6 85.8)">1</text>
<text x="128.2" y="110.9">2</text>
<text x="136.3" y="108" transform="rotate(-90 136.3 108)">1</text>
<text x="143.9" y="108" transform="rotate(-90 143.9 108)">7</text>
<text x="150.5" y="113.4">10</text>
<text x="128.2" y="116">3</text>
<text x="151.1" y="118.5">9</text>
<text x="128.2" y="123.6">4</text>
<text x="151.1" y="123.6">6</text>
<text x="128.2" y="126.1">5</text>
<text x="140.1" y="130.9" transform="rotate(-90 140.1 130.9)">8</text>
<text x="153.4" y="133.4" transform="rotate(-90 153.4 133.4)">1</text>
<text x="156.8" y="136.3">2</text>
<text x="120.4" y="158.8" transform="rotate(-90 120.4 158.8)">1</text>
<text x="120.4" y="166.4" transform="rotate(-90 120.4 166.4)">2</text>
<text x="120.4" y="170.3" transform="rotate(-90 120.4 170.3)">4</text>
<text x="128.8" y="173.1">3</text>
<text x="128.8" y="177.5">1</text>
<text x="120.4" y="183" transform="rotate(-90 120.4 183)">2</text>
</g>
<g font-size="1.8" fill="#0f0f0f">
<text x="123.8" y="110.8">Xa</text>
<text x="123.8" y="115.9">Xb</text>
<text x="142.2" y="173">Xa</text>
<text x="142.2" y="177.5">Xb</text>
</g>
<g font-size="1.4" fill="#0f0f0f">
<text x="62.2" y="34.6">5V_Johnson</text>
<text x="215.9" y="32.7">5V_Johnson</text>
<text x="172.1" y="44.2">CLK0</text>
<text x="192.4" y="44.2">4xfIN_Johnson</text>
<text x="71.1" y="78.5">VFO_3V3</text>
<text x="117.5" y="78.5">SI5351_3V3</text>
<text x="144.1" y="84.2">SI5351_3V3OUT</text>
<text x="160" y="113.4">CLK0</text>
<text x="159.4" y="118.5">CLK1</text>
<text x="153.7" y="126.7">CLK2</text>
<text x="67.9" y="148.3">VFO_3V3</text>
<text x="102.2" y="155.3">TCXO_3V3</text>
</g>
</svg>
